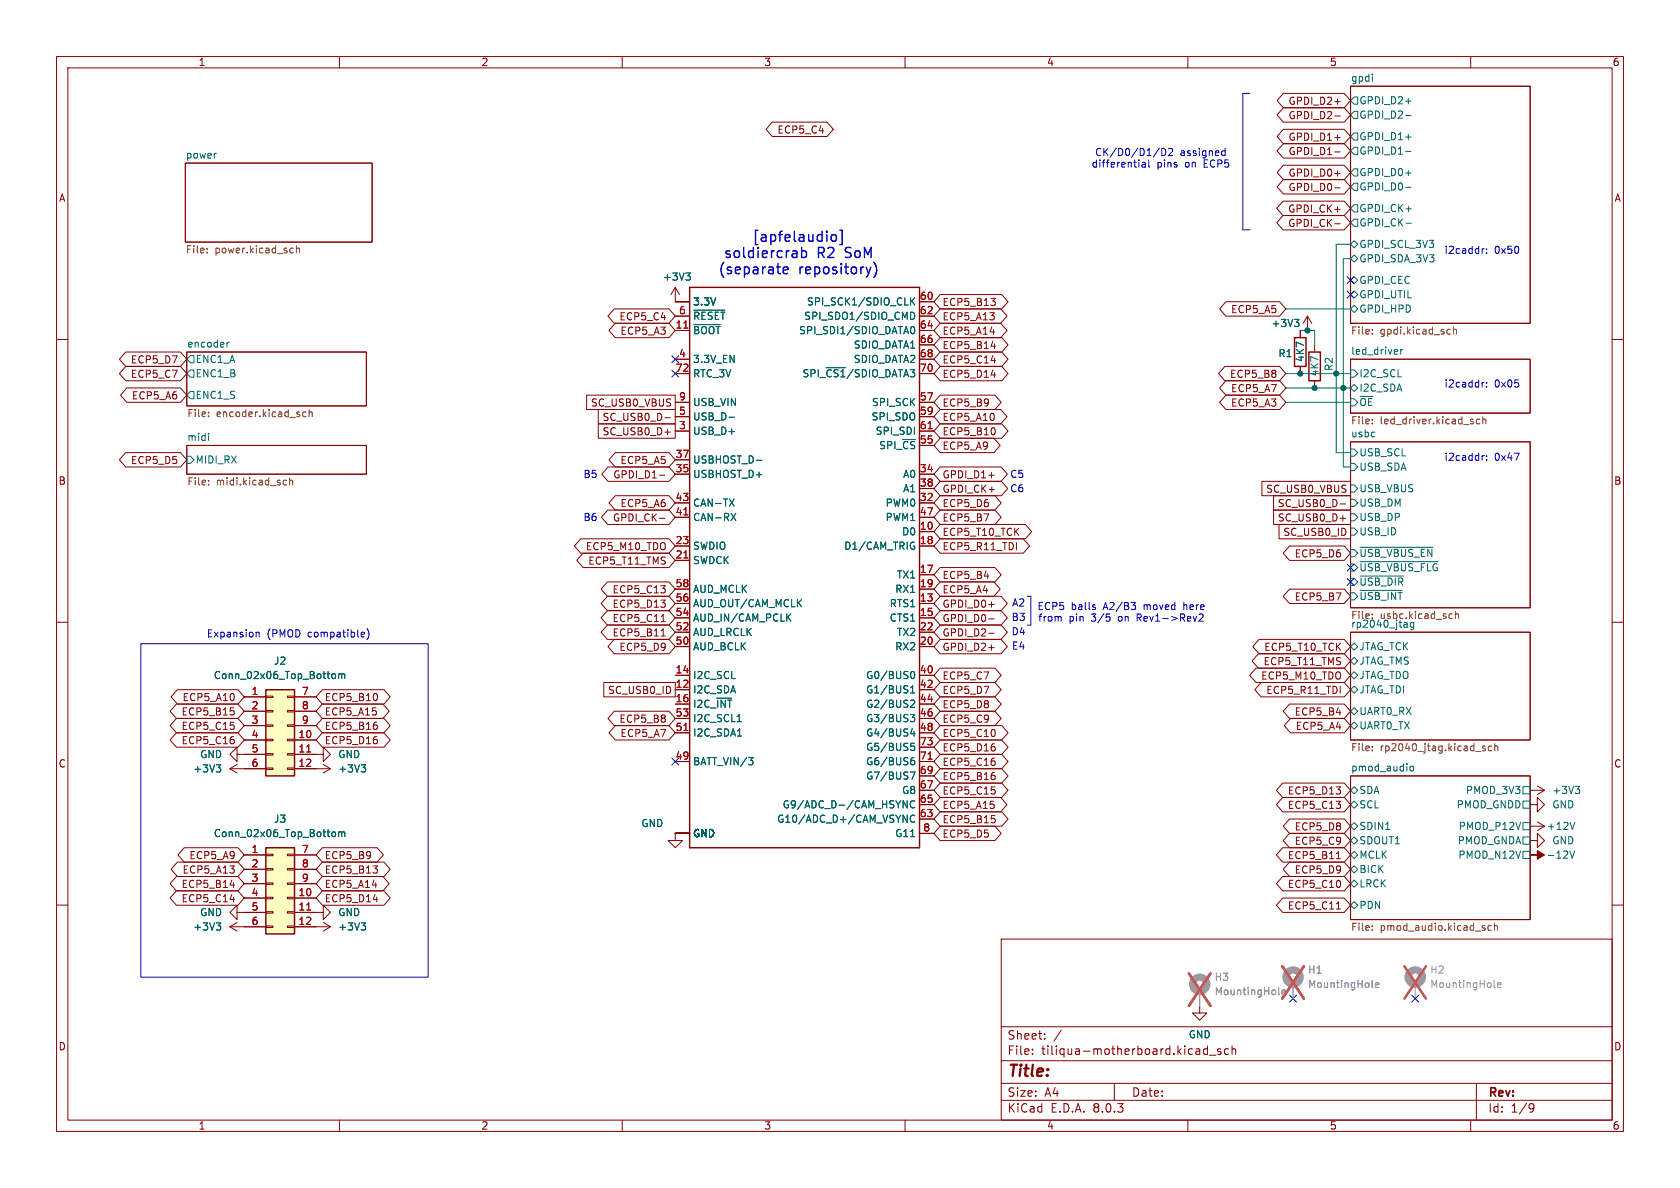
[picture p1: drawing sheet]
<svg xmlns="http://www.w3.org/2000/svg" width="297mm" height="210mm" viewBox="0 0 297 210" stroke-linecap="round" stroke-linejoin="round" font-family="sans-serif">
<g fill="none" stroke="#840000" stroke-width=".18">
<path d="M10 10h277v190h-277zM12 12h273v186h-273zM60 10v2M110 10v2M160 10v2M210 10v2M238.8 15.2h31.7v42h-31.7zM260 10v2M32.8 28.8h33v14h-33zM10 60h2M119.4 58.4h2.5M119.4 50.8v2.5h2.5"/>
<path d="M119.4 55.9h2.5M119.4 50.8l-.8 1.3M119.4 50.8l.7 1.3M162.6 58.4h2.5M162.6 53.3h2.5M162.6 55.9h2.5M229.9 58.4v1.3M231.1 55.9l-.7 1.3M231.1 55.9v2.5M231.1 55.9l.8 1.3M285 60h2M33 78.7h31.8v5.1h-31.8z"/>
<path d="M33 62.2h31.8v9.6h-31.8zM119.4 76.2h2.5M119.4 63.5h2.5M119.4 73.7h2.5M119.4 71.1h2.5M119.4 66h2.5M162.6 76.2h2.5M162.6 63.5h2.5M162.6 73.7h2.5M162.6 78.7h2.5M162.6 71.1h2.5M162.6 61h2.5"/>
<path d="M162.6 66h2.5M229.9 64.8v1.2M232.4 61v1.2M232.4 67.3v1.3M238.8 78.1h31.7v29.3h-31.7zM238.8 63.5h31.7v9.5h-31.7zM119.4 96.5h2.5M119.4 99.1h2.5M119.4 88.9h2.5M119.4 83.8h2.5M119.4 81.3h2.5M119.4 91.4h2.5"/>
<path d="M162.6 94h2.5M162.6 96.5h2.5M162.6 88.9h2.5M162.6 83.8h2.5M162.6 86.4h2.5M162.6 91.4h2.5M10 110h2M119.4 106.7h2.5M119.4 119.4h2.5M119.4 109.2h2.5M119.4 104.1h2.5M119.4 114.3h2.5"/>
<path d="M119.4 111.8h2.5M162.6 106.7h2.5M162.6 119.4h2.5M162.6 109.2h2.5M162.6 101.6h2.5M162.6 104.1h2.5M162.6 114.3h2.5M162.6 111.8h2.5M238.8 111.8h31.7v19h-31.7zM285 110h2M40.6 135.9l1.3 .8M40.6 135.9h2.6"/>
<path d="M41.9 133.4v1.2l-1.3-1.2 1.3-1.3v1.3h1.3M41.9 135.1l-1.3 .8M55.9 133.4h1.2v1.2l1.3-1.2-1.3-1.3v1.3M119.4 121.9h2.5M119.4 124.5h2.5M119.4 127h2.5M119.4 129.5h2.5M119.4 134.6h2.5M162.6 121.9h2.5M162.6 124.5h2.5M162.6 127h2.5M162.6 129.5h2.5"/>
<path d="M162.6 134.6h2.5M162.6 139.7h2.5M162.6 137.2h2.5M162.6 132.1h2.5M238.8 137.2h31.7v25.4h-31.7zM270.5 139.7h2.5M271.8 138.9l1.2 .8M273 139.7l-1.2 .8M10 160h2M121.9 147.3h-2.5v1.3h1.2l-1.2 1.3-1.3-1.3h1.3M162.6 147.3h2.5M162.6 144.8h2.5"/>
<path d="M162.6 142.2h2.5M270.5 148.6h1.3v1.3l1.2-1.3-1.2-1.3v1.3M270.5 142.2h1.3v1.3l1.2-1.3-1.2-1.2v1.2M270.5 146.1h2.5M271.8 145.3l1.2 .8M273 146.1l-1.2 .7M285 160h2M40.6 163.8h2.6M40.6 163.8l1.3 .8M41.9 161.3v1.3l-1.3-1.3 1.3-1.3v1.3h1.3M41.9 163.1l-1.3 .7M55.9 163.8h2.5"/>
<path d="M57.1 163.1l1.3 .7M58.4 163.8l-1.3 .8M177 166h108v32h-108zM212.1 177.8v1.3h-1.3l1.3 1.2 1.3-1.2h-1.3M60 198v2M110 198v2M160 198v2M177 194.5h108M177 191.5h108M177 187.5h108M177 181.5h108M182.5 186.3v.1"/>
<path d="M182.5 185.5v.1M184.7 183.6v.1M184.7 182.8v.1M187.6 182.1l-1.3 2M197 191.5v3M210 198v2M213.5 184.9v1.5M213.5 185.5l-.5-.1-.3 .3v.4l.2 .2h.6M213.8 186.5h1.2M215.8 185.5l-.3-.1-.3 .2 .1 .2 .5 .2v.3h-.6M217.2 185.5l-.5-.1-.2 .3v.4l.1 .2h.6M217.8 185.5l.2-.1 .4 .1 .1 .9"/>
<path d="M217.8 184.9v1.5M260 198v2M261 191.5v6.5M270.6 195.1l.5 .1a.99 .99 0 0 1-.4 1.4h-.2M271.2 195.7l-.3 .3h-.3"/>
</g>
<g fill="none" stroke="#006464" stroke-width=".18">
<path d="M238.8 17.8l.6-.7h.6v1.3h-.6zM239.4 19.7h.6v1.3h-.6l-.6-.7zM242.6 13.1v.1M242.6 13.5v.9M248.5 17.9h1M38.1 27.1h.1M238.8 26.7l.6-.7h.6v1.3h-.6zM238.8 30.5l.6-.7h.6v1.3h-.6zM238.8 39.4l.6-.7h.6v1.3h-.6zM239.4 32.4h.6v1.3h-.6l-.6-.7zM239.4 36.2h.6v1.3h-.6l-.6-.7zM239.4 23.5h.6v1.3h-.6l-.6-.7z"/>
<path d="M248.5 26.8h1M248.5 30.6h1M248.5 33.1h1M248.5 20.4h1M248.5 24.2h1M248.5 39.5h1M121.2 48.3h.8l-.4 .4M121.8 48.7l.2 .3v.3l-.2 .2M122.7 57.4h4.6M122.7 54.8h5.4M161 55.2a.64 .64 0 0 1 .7 .6 .64 .64 0 0 1-.7 .7M161 58.2l.1-.3 .2-.2a.68 .68 0 0 1 .4 .7 .68 .68 0 0 1-.4 .6l-.2-.1-.1-.4"/>
<path d="M161 52.6v1.3M161.2 53.2l.5 .7M161.7 52.6l-.7 .8M228.8 56.5h.8l-.4 .4M229.4 56.9l.2 .3v.3l-.2 .2M238.8 45.7l.6-.6 .6 .6-.6 .7zM238.8 43.2l.6-.7 .6 .7-.6 .6zM238.8 52.1l.6-.7 .6 .7-.6 .6zM238.8 54.6l.6-.6 .6 .6-.6 .6zM238.8 49.5l.6-.6 .6 .6-.6 .7zM33.7 62.9h.6v1.2h-.6l-.7-.6zM33.7 69.2h.6v1.3h-.6l-.7-.6z"/>
<path d="M33.7 65.4h.6v1.3h-.6l-.7-.7zM36.9 76.6v.1M36.9 77v.9M40.1 60.5v.9M40.5 60.5l-.4 .3M128.9 73.8h.9M146.1 65h3.4M238.8 79.4h.6l.6 .6-.6 .6h-.6zM238.8 65.4h.6l.6 .6-.6 .7h-.6zM238.8 70.5h.6l.6 .6-.6 .7h-.6zM238.8 68.6l.6-.7 .6 .7-.6 .6zM247.6 61.8v.8"/>
<path d="M248 61.8l-.4 .2M33 80.6h.7l.6 .7-.6 .6h-.7zM128.9 88.2l.9 1.3M129.2 90.7l.9 1.3M129.8 88.2l-.9 1.3M130.1 90.7l-.9 1.3M133.7 81.4h1M161.5 96.6h.2v.4l-.2 .1M161.5 95.8l.1 .1M238.8 88.3h.6l.6 .6-.6 .6h-.6zM238.8 93.3h.6l.6 .7-.6 .6h-.6zM238.8 85.7h.6l.6 .7-.6 .6h-.6z"/>
<path d="M238.8 90.8h.6l.6 .6-.6 .7h-.6zM238.8 97.2h.6l.6 .6-.6 .6h-.6zM238.8 81.9h.6l.6 .7-.6 .6h-.6zM238.8 99.7h.6l.6 .6-.6 .7h-.6zM240.4 96.7h12.9M240.4 99.3h13.8M139.3 109.1l.5 .7M139.8 108.5l-.7 .8M161 119.2l.1-.4 .2-.1a.68 .68 0 0 1 .4 .6 .68 .68 0 0 1-.4 .7l-.2-.2-.1-.3M238.8 114.3l.6-.6 .6 .6-.6 .6zM238.8 116.8l.6-.6 .6 .6-.6 .7zM238.8 119.4l.6-.7 .6 .7-.6 .6z"/>
<path d="M238.8 102.2h.6l.6 .7-.6 .6h-.6zM238.8 104.8h.6l.6 .6-.6 .6h-.6zM240.4 101.8h7.7M240.4 104.4h7.5M248.8 110.2v.7M248.8 110.8l-.4 .1M249.3 110.3l.1 .5h.5M249.9 110v1.1l-.2 .2-.3-.1M38.2 135.2h.8l-.4 .5M38.8 135.7l.2 .2v.3l-.2 .3M130.3 127.6h.8M130.4 130.1h.7"/>
<path d="M132.3 133.9h.8l-.4 .5M132.9 134.4l.2 .3v.3l-.2 .2M160.9 126.3h.8l-.4 .5 .3 .1v.6l-.1 .1-.5-.1M160.9 136.5h.9l-.6 1.2M161 123.9l.5-.1 .2 .3-.8 .9h.8M161 134.7l.2-.3 .4 .1 .1 .2v.3l-.2 .2-.4-.1-.1-.1M161 122.5h.7M161 121.6l.3-.4v1.3M161.3 128.8l-.3 .9h.8M161.6 129.3v.8M161.6 133.9l-.4 .1-.2 .5M161.6 131.4h-.6v.6l.2-.1h.4l.1 .2-.1 .4-.1 .2-.5-.2"/>
<path d="M238.8 121.9l.6-.6 .6 .6-.6 .7zM238.8 125.7l.6-.6 .6 .6-.6 .7zM238.8 128.3l.6-.7 .6 .7-.6 .6zM238.8 139.7l.6-.6 .6 .6-.6 .6zM249.3 135.6l.2-.2 .4 .2v.4l-.1 .2-.3 .1-.2-.1zM269.2 139.1h1.3v1.2h-1.3zM278.5 139h.8l-.5 .5M279 139.5l.3 .2v.3l-.3 .3M159.7 144.1l.7 1.3v-1.3M159.7 141.5l.7 1.3v-1.3M161.7 144.2a.6 .6 0 0 0-.8 .4 .6 .6 0 0 0 .6 .8l.2-.2M161.7 141.7a.6 .6 0 0 0-.8 .4 .6 .6 0 0 0 .6 .7l.2-.1"/>
<path d="M238.8 146.1l.6-.7 .6 .7-.6 .6zM238.8 142.2l.6-.6 .6 .6-.6 .7zM238.8 148.6l.6-.6 .6 .6-.6 .6zM238.8 151.1l.6-.6 .6 .6-.6 .7zM238.8 153.7l.6-.7 .6 .7-.6 .6zM238.8 156.2l.6-.6 .6 .6-.6 .6zM245 146.6h.7M269.2 150.5h1.3v1.3h-1.3zM269.2 145.4h1.3v1.3h-1.3zM269.2 148h1.3v1.2h-1.3zM269.2 141.6h1.3v1.3h-1.3zM277.5 150.4l.4 1.3 .5-1.3"/>
<path d="M278.4 145.4l-.4 1.2M38.2 163.1h.8l-.4 .5M38.8 163.6l.2 .3v.3l-.2 .2M63.9 163.1h.7l-.4 .5M64.4 163.6l.2 .3v.3l-.2 .2M238.8 160l.6-.6 .6 .6-.6 .7z"/>
</g>
<g fill="none" stroke="#725600" stroke-width=".18">
<path d="M36.6 44.6v.1M36.6 43.9v.1M51.5 43.9h.4M51.9 44.6l-.4 .1M52.4 44l.2-.1h.3v.8M52.4 43.4v1.3M242.6 58.3v.1M242.6 58.9v.2M256 58.2l.4 .1M256.4 59l-.4 .1M256.9 58.3l.2-.1 .3 .1 .1 .8M256.9 57.8v1.3"/>
<path d="M36.9 72.9v.1M36.9 73.5v.2M54.1 72.9l-.4-.1-.2 .3 .1 .5h.5M54.6 72.9l.2-.1 .3 .1 .1 .8M54.6 72.4v1.3M242.6 74.1v.2M242.6 74.8v.1M261.6 74.1h-.4l-.2 .2 .1 .6h.5M262.1 74.2l.2-.1h.3l.1 .8M262.1 73.7v1.2M36.9 85.6v.1M36.9 84.9v.2"/>
<path d="M50.3 84.9h.4M50.7 85.7h-.4M51.2 85l.2-.1h.3v.8M51.2 84.5v1.2M242.6 108.6v.1M256.4 108.5l.4 .1M256.8 109.3h-.4M257.3 108.6l.2-.1 .3 .1 .1 .7M257.3 108.1v1.2M242.6 132.6v.1M242.6 131.9v.2M262.1 132.2l.5 .2v.1l-.2 .2h-.3"/>
<path d="M262.1 131.9h.5M263.7 131.9h-.3l-.3 .2 .1 .6h.5M264.3 132l.1-.1h.3l.1 .8M264.3 131.4v1.3M242.6 163.7v.1M242.6 164.3v.2M263.7 163.7l-.4-.1-.2 .3 .1 .5h.5M264.2 163.7l.2-.1 .3 .1v.8M264.2 163.2v1.3"/>
</g>
<path d="M121.9 50.8h40.7v99.1h-40.7zM228.9 59.7h2v5.1h-2zM231.4 62.2h2v5.1h-2z" fill="none" stroke="#840000" stroke-width=".25"/>
<g fill="none" stroke="#a1a1a1" stroke-width="1.3">
<circle cx="212.1" cy="174" r="1.27"/>
<circle cx="228.6" cy="172.7" r="1.27"/>
<circle cx="250.2" cy="172.7" r="1.27"/>
</g>
<path d="M212.1 175.3v2.5M228.6 174v2.5M250.2 174v2.5" fill="none" stroke="#a1a1a1" stroke-width=".18"/>
<path d="M226 175.7l.2 .1M226.7 175.4l.6-.1-.1-.2-.4-.1-.1 .2v.6h.5M242.6 174.4l.1 .2M243.2 174.1l.6-.1-.1-.2-.4-.1-.1 .2v.6h.5M264.1 174.4l.2 .2M264.8 174.1l.6-.1-.1-.2-.4-.1-.1 .2v.6h.5" fill="none" stroke="#989898" stroke-width=".18"/>
<path d="M210.2 172.1l3.8 5.7M214 172.1l-3.8 5.7M226.7 170.8l3.8 5.7M230.5 170.8l-3.8 5.7M248.3 170.8l3.8 5.7M252.1 170.8l-3.8 5.7" fill="none" stroke="#e65255" stroke-width=".46"/>
<path d="M120.9 58h.7M164.1 75.8h.7M120.9 98.6h.7M120.9 91h.7M120.9 129.1h.7M164.1 134.2h.7" fill="none" stroke="#a90000" stroke-width=".18"/>
<path d="M270.5 151.1h1.3v-.7l1.2 .7-1.2 .8v-.8z" fill="#840000" stroke="#840000" stroke-width=".18"/>
<path d="M47 121.9h5.1v15.3h-5.1z" fill="#ffffc2"/>
<g fill="none" stroke="#840000" stroke-width=".18">
<path d="M43.2 123.2h3.8M43.2 130.8h3.8M43.2 133.4h3.8M43.2 135.9h3.8M43.2 125.7h3.8M43.2 128.3h3.8M47 135.8h1.3v.2h-1.3zM47 133.2h1.3v.3h-1.3zM47 130.7h1.3v.2h-1.3zM47 128.1h1.3v.3h-1.3zM47 125.6h1.3v.3h-1.3zM47 123.1h1.3v.2h-1.3z"/>
<path d="M50.8 135.8h1.3v.2h-1.3zM50.8 133.2h1.3v.3h-1.3zM50.8 130.7h1.3v.2h-1.3zM50.8 128.1h1.3v.3h-1.3zM50.8 125.6h1.3v.3h-1.3zM50.8 123.1h1.3v.2h-1.3zM52.1 123.2h3.8M52.1 130.8h3.8M52.1 133.4h3.8M52.1 135.9h6.3M52.1 125.7h3.8M52.1 128.3h3.8"/>
<path d="M57.1 135.1l1.3 .8M58.4 135.9l-1.3 .8"/>
</g>
<path d="M47 121.9h5.1v15.3h-5.1z" fill="none" stroke="#840000" stroke-width=".25"/>
<path d="M54.2 132.9h.7" fill="none" stroke="#a90000" stroke-width=".18"/>
<path d="M58.8 119.2l.3-.1 .2 .3v.4l-.2 .2-.3-.1M59.9 119.2l.3-.1 .2 .2M59.9 119.1v.9M60.4 119.3l.2-.2 .3 .1 .1 .8M60.4 119.3v.7M63.9 135.2h.7l-.4 .5M64.4 135.7l.2 .2v.3l-.2 .3" fill="none" stroke="#006464" stroke-width=".18"/>
<path d="M47 149.9h5.1v15.2h-5.1z" fill="#ffffc2"/>
<g fill="none" stroke="#840000" stroke-width=".18">
<path d="M226.9 16.5h10.7l1.2 1.3-1.2 1.3h-10.7l-1.1-1.3zM226.9 19h10.7l1.2 1.3-1.2 1.3h-10.7l-1.1-1.3zM236 18h.9M136.5 21.6h9.7l1.1 1.3-1.1 1.2h-9.7l-1.1-1.2zM226.8 38.1h10.8l1.2 1.3-1.2 1.2h-10.8l-1.1-1.2zM226.8 35.6h10.8l1.2 1.2-1.2 1.3h-10.8l-1.1-1.3zM226.9 25.4h10.7l1.2 1.3-1.2 1.2h-10.7l-1.1-1.2zM226.9 22.9h10.7l1.2 1.2-1.2 1.3h-10.7l-1.1-1.3zM226.9 29.2h10.7l1.2 1.3-1.2 1.3h-10.7l-1.1-1.3zM226.9 31.7h10.7l1.2 1.3-1.2 1.3h-10.7l-1.1-1.3zM236 26.9h.9M236 24.3h.9"/>
<path d="M236 30.7h.9M236 20.5h.9M236 39.6h.9M236 33.2h.9M108.6 54.6h9.7l1.1 1.3-1.1 1.3h-9.7l-1.1-1.3zM108.8 57.1h9.5l1.1 1.3-1.1 1.3h-9.5l-1.1-1.3zM119.4 58.4h2.5M119.4 53.3h2.5M119.4 55.9h2.5M162.6 58.4h2.5M162.6 53.3h2.5M162.6 55.9h2.5"/>
<path d="M166.2 52.1h10.9l1.1 1.2-1.1 1.3h-10.9l-1.1-1.3zM166.2 57.1h10.7l1.1 1.3-1.1 1.3h-10.7l-1.1-1.3zM166.2 59.7h10.9l1.1 1.3-1.1 1.2h-10.9l-1.1-1.2zM166.2 54.6h10.7l1.1 1.3-1.1 1.3h-10.7l-1.1-1.3zM175.2 52.7h.7l-.4 .5M175.8 53.3l.1 .2-.1 .4M216.7 53.3h9.5l1.1 1.3-1.1 1.3h-9.5l-1.1-1.3zM229.9 58.4v1.3M22.2 62.2h9.7l1.1 1.3-1.1 1.3h-9.7l-1.1-1.3zM22.2 64.8h9.7l1.1 1.2-1.1 1.3h-9.7l-1.1-1.3zM22.4 68.6h9.5l1.1 1.3-1.1 1.2h-9.5l-1.1-1.2zM103.7 69.8h15.7v2.6h-15.7z"/>
<path d="M105.8 74.9h13.6v2.6h-13.6zM105.8 72.4h13.6v2.5h-13.6zM117.5 76.4h1M117.5 73.8h1M119.4 76.2h2.5M119.4 63.5h2.5M119.4 73.7h2.5M119.4 71.1h2.5M119.4 66h2.5M162.6 76.2h2.5M162.6 63.5h2.5M162.6 73.7h2.5"/>
<path d="M162.6 78.7h2.5M162.6 71.1h2.5M162.6 61h2.5M162.6 66h2.5M166.2 62.2h10.9l1.1 1.3-1.1 1.3h-10.9l-1.1-1.3zM166.2 74.9h10.9l1.1 1.3-1.1 1.3h-10.9l-1.1-1.3zM166.2 64.8h10.9l1.1 1.2-1.1 1.3h-10.9l-1.1-1.3zM166.2 69.8h9.7l1.1 1.3-1.1 1.3h-9.7l-1.1-1.3zM166.2 72.4h10.7l1.1 1.3-1.1 1.2h-10.7l-1.1-1.2zM166.2 77.5h9.5l1.1 1.2-1.1 1.3h-9.5l-1.1-1.3zM175.2 61.2h.8M175.2 63.7h.8"/>
<path d="M175.2 66.3h.8M175.8 75.7l.1 .4-.1 .6M216.5 64.8h9.7l1.1 1.2-1.1 1.3h-9.7l-1.1-1.3zM216.7 67.3h9.5l1.1 1.3-1.1 1.3h-9.5l-1.1-1.3zM216.7 69.8h9.5l1.1 1.3-1.1 1.3h-9.5l-1.1-1.3zM229.9 64.8v1.2M22.2 80h9.7l1.1 1.3-1.1 1.3h-9.7l-1.1-1.3zM102.7 95.2h15.6l1.1 1.3-1.1 1.3h-15.6l-1.1-1.3zM103.1 97.8h15.2l1.1 1.3-1.1 1.2h-15.2l-1.1-1.2zM107.4 90.2h10.9l1.1 1.2-1.1 1.3h-10.9l-1.1-1.3zM107.5 82.5h10.8l1.1 1.3-1.1 1.3h-10.8l-1.1-1.3zM108.8 80h9.5l1.1 1.3-1.1 1.3h-9.5l-1.1-1.3z"/>
<path d="M108.8 87.6h9.5l1.1 1.3-1.1 1.3h-9.5l-1.1-1.3zM116.6 91.6h.9M116.6 84h.9M119.4 96.5h2.5M119.4 99.1h2.5M119.4 88.9h2.5M119.4 83.8h2.5M119.4 81.3h2.5M119.4 91.4h2.5M162.6 94h2.5M162.6 96.5h2.5M162.6 88.9h2.5"/>
<path d="M162.6 83.8h2.5M162.6 86.4h2.5M162.6 91.4h2.5M166.2 92.7h15.1l1.1 1.3-1.1 1.3h-15.1l-1.1-1.3zM166.2 90.2h9.7l1.1 1.2-1.1 1.3h-9.7l-1.1-1.3zM166.2 95.2h14.7l1.1 1.3-1.1 1.3h-14.7l-1.1-1.3zM166.2 87.6h9.7l1.1 1.3-1.1 1.3h-9.7l-1.1-1.3zM166.2 85.1h10.8l1.2 1.3-1.2 1.2h-10.8l-1.1-1.2zM166.2 82.5h10.8l1.1 1.3-1.1 1.3h-10.8l-1.1-1.3zM174.8 84h1M179.7 95.9v1.3M223.1 85.1h15.7v2.5h-15.7z"/>
<path d="M225.1 87.6h13.7v2.6h-13.7zM225.1 90.2h13.7v2.5h-13.7zM226.1 92.7h12.7v2.6h-12.7zM228 96.5h9.6l1.2 1.3-1.2 1.3h-9.6l-1.1-1.3zM236.9 89.1h1M236.9 91.6h1M107.4 110.5h10.9l1.1 1.3-1.1 1.2h-10.9l-1.1-1.2zM107.4 107.9h10.9l1.1 1.3-1.1 1.3h-10.9l-1.1-1.3zM107.4 105.4h10.9l1.1 1.3-1.1 1.3h-10.9l-1.1-1.3zM107.4 102.9h10.9l1.1 1.2-1.1 1.3h-10.9l-1.1-1.3zM108.6 113h9.7l1.1 1.3-1.1 1.3h-9.7l-1.1-1.3zM116.8 106.1h.8l-.4 .5"/>
<path d="M116.8 103.5h.8l-.4 .5M116.9 112.4h.7M116.9 109.9h.7M117.1 111.3l.1-.1v1.2M117.5 106.7v.5M117.5 104.1v.6M119.4 106.7h2.5M119.4 119.4h2.5M119.4 109.2h2.5M119.4 104.1h2.5M119.4 114.3h2.5M119.4 111.8h2.5"/>
<path d="M162.6 106.7h2.5M162.6 119.4h2.5M162.6 109.2h2.5M162.6 101.6h2.5M162.6 104.1h2.5M162.6 114.3h2.5M162.6 111.8h2.5M166.2 113h10.8l1.1 1.3-1.1 1.3h-10.8l-1.1-1.3zM166.2 118.1h9.7l1.1 1.3-1.1 1.3h-9.7l-1.1-1.3zM166.2 110.5h10.8l1.1 1.3-1.1 1.2h-10.8l-1.1-1.2zM166.2 107.9h10.8l1.1 1.3-1.1 1.3h-10.8l-1.1-1.3zM166.2 105.4h10.8l1.1 1.3-1.1 1.3h-10.8l-1.1-1.3z"/>
<path d="M166.2 102.9h9.5l1.1 1.2-1.1 1.3h-9.5l-1.1-1.3zM166.2 100.3h9.7l1.1 1.3-1.1 1.3h-9.7l-1.1-1.3zM174.8 114.5h1M174.8 111.9h1M174.8 109.4h1M174.8 106.9h1M222 118.1h15.6l1.2 1.3-1.2 1.3h-15.6l-1.1-1.3zM222.5 115.6h15.1l1.2 1.2-1.2 1.3h-15.1l-1.1-1.3zM222.6 113h15l1.2 1.3-1.2 1.3h-15l-1.1-1.3zM228 104.1h9.6l1.2 1.3-1.2 1.3h-9.6l-1.1-1.3zM31.2 124.5h10.9l1.1 1.2-1.1 1.3h-10.9l-1.1-1.3zM31.2 127h10.9l1.1 1.3-1.1 1.2h-10.9l-1.1-1.2z"/>
<path d="M31.2 129.5h10.9l1.1 1.3-1.1 1.3h-10.9l-1.1-1.3zM31.4 121.9h10.7l1.1 1.3-1.1 1.3h-10.7l-1.2-1.3zM40.7 125.1h.6M41.2 125.6l.2 .3v.3l-.2 .2M41.3 128.3v.5M41.3 130.8v.6M43.2 123.2h3.8M43.2 130.8h3.8M43.2 133.4h3.8M43.2 135.9h3.8M43.2 125.7h3.8M43.2 128.3h3.8"/>
<path d="M52.1 123.2h3.8M52.1 130.8h3.8M52.1 133.4h3.8M52.1 135.9h3.8M52.1 125.7h3.8M52.1 128.3h3.8M57 124.5h10.7l1.1 1.2-1.1 1.3h-10.7l-1.1-1.3zM57 127h10.9l1.1 1.3-1.1 1.2h-10.9l-1.1-1.2zM57 121.9h10.9l1.1 1.3-1.1 1.3h-10.9l-1.1-1.3zM57 129.5h10.9l1.1 1.3-1.1 1.3h-10.9l-1.1-1.3zM66.6 128.2l.1 .2-.1 .5M66.6 122.7l.1 .4-.1 .6"/>
<path d="M66.7 130.8v.6M106.7 120.6h12.7v2.6h-12.7zM108.6 125.7h9.7l1.1 1.3-1.1 1.3h-9.7l-1.1-1.3zM108.8 128.3h9.5l1.1 1.2-1.1 1.3h-9.5l-1.1-1.3zM119.4 121.9h2.5M119.4 124.5h2.5M119.4 127h2.5M119.4 129.5h2.5M119.4 134.6h2.5M162.6 121.9h2.5M162.6 124.5h2.5M162.6 127h2.5"/>
<path d="M162.6 129.5h2.5M162.6 134.6h2.5M162.6 139.7h2.5M162.6 137.2h2.5M162.6 132.1h2.5M166.2 125.7h9.7l1.1 1.3-1.1 1.3h-9.7l-1.1-1.3zM166.2 123.2h9.7l1.1 1.3-1.1 1.2h-9.7l-1.1-1.2zM166.2 120.6h9.7l1.1 1.3-1.1 1.3h-9.7l-1.1-1.3zM166.2 135.9h10.9l1.1 1.3-1.1 1.2h-10.9l-1.1-1.2zM166.2 133.3h10.9l1.1 1.3-1.1 1.3h-10.9l-1.1-1.3zM166.2 138.4h10.9l1.1 1.3-1.1 1.3h-10.9l-1.1-1.3zM166.2 128.3h10.9l1.1 1.2-1.1 1.3h-10.9l-1.1-1.3z"/>
<path d="M166.2 130.8h10.9l1.1 1.3-1.1 1.3h-10.9l-1.1-1.3zM175.8 137.1l.1 .2-.1 .5M175.9 129.2v.8M175.9 132.1v.5M175.9 134.6v.6M175.9 139.7v.5M222.9 120.6h14.7l1.2 1.3-1.2 1.3h-14.7l-1.1-1.3zM226.8 138.4h10.8l1.2 1.3-1.2 1.3h-10.8l-1.2-1.3zM228 124.5h9.6l1.2 1.2-1.2 1.3h-9.6l-1.1-1.3zM228.2 127h9.4l1.2 1.3-1.2 1.2h-9.4l-1.2-1.2zM236.2 139.1h.8l-.4 .5M236.9 121.3v1.3"/>
<path d="M236.9 139.7v.5M31.2 157.5h10.9l1.1 1.3-1.1 1.2h-10.9l-1.1-1.2zM31.2 154.9h10.9l1.1 1.3-1.1 1.3h-10.9l-1.1-1.3zM31.4 152.4h10.7l1.1 1.3-1.1 1.2h-10.7l-1.2-1.2zM32.6 149.9h9.5l1.1 1.2-1.1 1.3h-9.5l-1.1-1.3zM40.7 159h.8M40.7 156.5h.8M43.2 151.1h3.8M43.2 158.8h3.8M43.2 153.7h3.8M43.2 156.2h3.8M47 158.6h1.3v.3h-1.3z"/>
<path d="M47 156.1h1.3v.2h-1.3zM47 153.5h1.3v.3h-1.3zM47 151h1.3v.3h-1.3zM50.8 158.6h1.3v.3h-1.3zM50.8 156.1h1.3v.2h-1.3zM50.8 153.5h1.3v.3h-1.3zM50.8 151h1.3v.3h-1.3zM52.1 151.1h3.8M52.1 158.8h3.8M52.1 153.7h3.8M52.1 156.2h3.8M57 152.4h10.9l1.1 1.3-1.1 1.2h-10.9l-1.1-1.2z"/>
<path d="M57 149.9h9.7l1.1 1.2-1.1 1.3h-9.7l-1.1-1.3zM57 157.5h10.9l1.1 1.3-1.1 1.2h-10.9l-1.1-1.2zM57 154.9h10.7l1.1 1.3-1.1 1.3h-10.7l-1.1-1.3zM65.9 153.1h.8l-.4 .5M66 159h.8M66.6 153.6l.1 .2-.1 .5M119.4 147.3h2.5M162.6 147.3h2.5M162.6 144.8h2.5M162.6 142.2h2.5M166.2 141h10.7l1.1 1.2-1.1 1.3h-10.7l-1.1-1.3zM166.2 146h9.7l1.1 1.3-1.1 1.3h-9.7l-1.1-1.3z"/>
<path d="M166.2 143.5h10.9l1.1 1.3-1.1 1.3h-10.9l-1.1-1.3zM175.3 144.2h.6M175.8 144.7l.1 .2-.1 .5M226.8 149.9h10.8l1.2 1.2-1.2 1.3h-10.8l-1.2-1.3zM226.8 141h10.8l1.2 1.2-1.2 1.3h-10.8l-1.2-1.3zM226.8 154.9h10.8l1.2 1.3-1.2 1.3h-10.8l-1.2-1.3zM226.8 158.7h10.8l1.2 1.3-1.2 1.3h-10.8l-1.2-1.3zM228 144.8h9.6l1.2 1.3-1.2 1.2h-9.6l-1.1-1.2zM228 152.4h9.6l1.2 1.3-1.2 1.2h-9.6l-1.1-1.2zM228 147.3h9.6l1.2 1.3-1.2 1.3h-9.6l-1.1-1.3zM236.2 141.6h.8l-.4 .5M236.3 151.8h.7"/>
<path d="M236.5 150.7l.1-.2v1.3M236.9 142.2v.6M236.9 155.9v.7M43.2 161.3h3.8M43.2 163.8h3.8M47 163.7h1.3v.3h-1.3zM47 161.2h1.3v.2h-1.3zM50.8 163.7h1.3v.3h-1.3zM50.8 161.2h1.3v.2h-1.3zM52.1 161.3h5v1.3l1.3-1.3-1.3-1.3v1.3M52.1 163.8h3.8M236.3 160.7h.7"/>
</g>
<path d="M47 149.9h5.1v15.2h-5.1z" fill="none" stroke="#840000" stroke-width=".25"/>
<path d="M120.9 58h.7M164.1 75.8h.7M120.9 98.6h.7M120.9 91h.7M54.2 132.9h.7M120.9 129.1h.7M164.1 134.2h.7M54.2 160.9h.7" fill="none" stroke="#a90000" stroke-width=".18"/>
<g fill="none" stroke="#006464" stroke-width=".18">
<path d="M121.2 48.3h.8l-.4 .4M121.8 48.7l.2 .3v.3l-.2 .2M122.7 57.4h4.6M122.7 54.8h5.4M161 55.2a.64 .64 0 0 1 .7 .6 .64 .64 0 0 1-.7 .7M161 58.2l.1-.3 .2-.2a.68 .68 0 0 1 .4 .7 .68 .68 0 0 1-.4 .6l-.2-.1-.1-.4M161 52.6v1.3M161.2 53.2l.5 .7M161.7 52.6l-.7 .8M228.8 56.5h.8l-.4 .4M229.4 56.9l.2 .3v.3l-.2 .2M128.9 73.8h.9"/>
<path d="M146.1 65h3.4M128.9 88.2l.9 1.3M129.2 90.7l.9 1.3M129.8 88.2l-.9 1.3M130.1 90.7l-.9 1.3M133.7 81.4h1M161.5 96.6h.2v.4l-.2 .1M161.5 95.8l.1 .1M58.8 119.2l.3-.1 .2 .3v.4l-.2 .2-.3-.1M59.9 119.1v.9M59.9 119.2l.3-.1 .2 .2M60.4 119.3v.7"/>
<path d="M60.4 119.3l.2-.2 .3 .1 .1 .8M139.3 109.1l.5 .7M139.8 108.5l-.7 .8M161 119.2l.1-.4 .2-.1a.68 .68 0 0 1 .4 .6 .68 .68 0 0 1-.4 .7l-.2-.2-.1-.3M38.2 135.2h.8l-.4 .5M38.8 135.7l.2 .2v.3l-.2 .3M63.9 135.2h.7l-.4 .5M64.4 135.7l.2 .2v.3l-.2 .3M130.3 127.6h.8M130.4 130.1h.7M132.3 133.9h.8l-.4 .5M132.9 134.4l.2 .3v.3l-.2 .2"/>
<path d="M160.9 126.3h.8l-.4 .5 .3 .1v.6l-.1 .1-.5-.1M160.9 136.5h.9l-.6 1.2M161 123.9l.5-.1 .2 .3-.8 .9h.8M161 134.7l.2-.3 .4 .1 .1 .2v.3l-.2 .2-.4-.1-.1-.1M161 122.5h.7M161 121.6l.3-.4v1.3M161.3 128.8l-.3 .9h.8M161.6 129.3v.8M161.6 133.9l-.4 .1-.2 .5M161.6 131.4h-.6v.6l.2-.1h.4l.1 .2-.1 .4-.1 .2-.5-.2M58.8 147.1h.3l.2 .2v.5l-.2 .1-.3-.1M59.9 147.2l.3-.1 .2 .1"/>
<path d="M59.9 147.1v.8M60.4 147.2l.2-.1h.3l.1 .8M60.4 147.2v.7M159.7 144.1l.7 1.3v-1.3M159.7 141.5l.7 1.3v-1.3M161.7 144.2a.6 .6 0 0 0-.8 .4 .6 .6 0 0 0 .6 .8l.2-.2M161.7 141.7a.6 .6 0 0 0-.8 .4 .6 .6 0 0 0 .6 .7l.2-.1M38.2 163.1h.8l-.4 .5M38.8 163.6l.2 .3v.3l-.2 .2M63.9 163.1h.7l-.4 .5M64.4 163.6l.2 .3v.3l-.2 .2"/>
</g>
<g fill="none" stroke="#0000c2" stroke-width=".18">
<path d="M221 16.5h-1.3v24.1h1.3M201.9 28.8h.5l.1 .7M202.5 29l-.4 .1-.2 .1 .2 .3h.4M203.1 28.3v1.1l.2 .1M205 26.2l-1.1 1.6M205.4 26.2a.64 .64 0 0 1 .7 .7 .64 .64 0 0 1-.7 .6zM206.6 26.4l.5-.2 .2 .4-.8 .9h.8M216.2 26.7h.4M216.6 27.4l-.4 .1M216.6 26.2v1.3M262.4 44l-.4 .2M262.8 44.7v.1"/>
<path d="M262.8 44v.1M262.4 67.6l-.4 .2M262.8 67.6v.2M262.8 68.3v.1M262.4 80.5l-.4 .3M262.8 80.6v.1M262.8 81.3v.1M24.9 113.8h50.8v58.9h-50.8zM45.3 111.8v.8M45.3 111.9l.2-.1h.3v.8M64 111.8h.4v.3l-.6 .1M64.4 112.5l-.4 .1"/>
<path d="M64.9 111.1a1.46 1.46 0 0 1 0 2M181.6 105.4h.6v5.1h-.6M187.4 109l.2 .1v.7M193.5 107.3l.2 .2-.2 .3M193.5 106.9l.1 .1M196 109l.3 .3v.3l-.3 .2M200 106.5h.8l-.5 .5M200.5 107l.3 .2v.3l-.3 .3M212.6 108.7v.4l-.7 .7h.8"/>
</g>
<path d="M138.6 48.3h.6M138.6 47.3l.5-.1 .1 .1 .1 .3-.8 .2M142.4 44.4l.2 .3v.5l-.2 .2-.5 .1M147.5 41.5l.4 .3v.5l-.4 .4M148.5 40.7h.4v2.5h-.4M154.9 47.1v1.2" fill="none" stroke="#0000c2" stroke-width=".25"/>
<path d="M227.3 54.6h11.5M229.9 58.4h2.5v2.6M238.8 43.2h-2.6v36.8h2.6M238.8 45.7h-1.3v36.9h1.3M227.3 66h11.5M227.3 68.6h11.5M227.3 71.1h11.5" fill="none" stroke="#009600" stroke-width=".18"/>
<g fill="none" stroke="#000084" stroke-width=".18">
<path d="M238.2 48.9l1.2 1.2M238.2 51.5l1.2 1.2M239.4 48.9l-1.2 1.2M239.4 51.5l-1.2 1.2M118.8 65.4l1.2 1.2M118.8 62.9l1.2 1.2M120 65.4l-1.2 1.2M120 62.9l-1.2 1.2M238.2 99.7l1.2 1.2M239.4 99.7l-1.2 1.2M238.2 102.3l1.2 1.2M239.4 102.3l-1.2 1.2"/>
<path d="M118.8 134l1.2 1.2M120 134l-1.2 1.2M228 175.9l1.2 1.2M229.2 175.9l-1.2 1.2M249.6 175.9l1.2 1.2M250.8 175.9l-1.2 1.2"/>
</g>
<path d="M226 175.7l.2 .1M226.7 175.4l.6-.1-.1-.2-.4-.1-.1 .2v.6h.5M242.6 174.4l.1 .2M243.2 174.1l.6-.1-.1-.2-.4-.1-.1 .2v.6h.5" fill="none" stroke="#989898" stroke-width=".18"/>
<path d="M212.1 175.3v2.5M228.6 174v2.5" fill="none" stroke="#a1a1a1" stroke-width=".18"/>
<path d="M210.2 172.1l3.8 5.7M214 172.1l-3.8 5.7M226.7 170.8l3.8 5.7M230.5 170.8l-3.8 5.7" fill="none" stroke="#e65255" stroke-width=".46"/>
<g fill="#009600" stroke="#009600" stroke-width=".18">
<circle cx="236.2" cy="66" r=".46"/>
<circle cx="229.9" cy="66" r=".46"/>
<circle cx="232.4" cy="68.6" r=".46"/>
<circle cx="237.5" cy="68.6" r=".46"/>
<circle cx="231.1" cy="58.4" r=".46"/>
</g>
<text font-size="2.8" fill="#840000" x="178" y="190.9">Title:</text>
<g font-size="2.5" fill="#0000c2">
<text x="127.8" y="46">soldiercrab</text>
<text x="132.9" y="43.1">[apfelaudio]</text>
<text x="144.5" y="46">R2</text>
<text x="149.7" y="46">SoM</text>
<text x="126.8" y="48.8">(separate</text>
<text x="141.2" y="48.8">repository)</text>
</g>
<g font-size="2.1" fill="#840000">
<text x="178" y="184">Sheet:</text>
<text x="178" y="186.7">File:</text>
<text x="184.1" y="186.7">tiliqua-motherboard.kicad_sch</text>
<text x="178" y="196.9">KiCad</text>
<text x="178" y="194.1">Size:</text>
<text x="184.7" y="194.1">A4</text>
<text x="185.7" y="196.9">E.D.A.</text>
<text x="193.3" y="196.9">8.0.3</text>
<text x="200" y="194.1">Date:</text>
<text x="263" y="194.3">Rev:</text>
<text x="263" y="196.9">Id:</text>
<text x="267.1" y="196.9">1/9</text>
</g>
<g font-size="1.8" fill="#840000">
<text x="35" y="11.9">1</text>
<text x="85" y="11.9">2</text>
<text x="135" y="11.9">3</text>
<text x="185" y="11.9">4</text>
<text x="235" y="11.9">5</text>
<text x="285" y="11.9">6</text>
<text x="137.3" y="23.8">ECP5_C4</text>
<text x="227.7" y="18.7">GPDI_D2+</text>
<text x="227.7" y="21.3">GPDI_D2-</text>
<text x="227.7" y="27.6">GPDI_D1-</text>
<text x="227.7" y="25.1">GPDI_D1+</text>
<text x="10.3" y="35.9">A</text>
<text x="227.7" y="31.4">GPDI_D0+</text>
<text x="227.7" y="34">GPDI_D0-</text>
<text x="285.3" y="35.9">A</text>
<text x="227.6" y="40.3">GPDI_CK-</text>
<text x="227.6" y="37.8">GPDI_CK+</text>
<text x="109.4" y="56.8">ECP5_C4</text>
<text x="109.6" y="59.4">ECP5_A3</text>
<text x="166.5" y="54.3">ECP5_B13</text>
<text x="166.5" y="59.4">ECP5_A14</text>
<text x="166.5" y="56.8">ECP5_A13</text>
<text x="217.5" y="55.6">ECP5_A5</text>
<text x="23" y="64.5">ECP5_D7</text>
<text x="166.5" y="61.9">ECP5_B14</text>
<text x="166.5" y="64.5">ECP5_C14</text>
<text x="23" y="67">ECP5_C7</text>
<text x="23.2" y="70.8">ECP5_A6</text>
<text x="166.5" y="67">ECP5_D14</text>
<text x="217.4" y="67">ECP5_B8</text>
<text x="217.5" y="69.5">ECP5_A7</text>
<text x="104.4" y="72.1">SC_USB0_VBUS</text>
<text x="106.4" y="77.2">SC_USB0_D+</text>
<text x="106.4" y="74.6">SC_USB0_D-</text>
<text x="166.5" y="77.2">ECP5_B10</text>
<text x="166.5" y="72.1">ECP5_B9</text>
<text x="166.5" y="74.6">ECP5_A10</text>
<text x="217.5" y="72.1">ECP5_A3</text>
<text x="23" y="82.2">ECP5_D5</text>
<text x="109.6" y="82.2">ECP5_A5</text>
<text x="166.5" y="79.7">ECP5_A9</text>
<text x="10.3" y="85.9">B</text>
<text x="108.3" y="84.8">GPDI_D1-</text>
<text x="109.6" y="89.9">ECP5_A6</text>
<text x="166.5" y="89.9">ECP5_D6</text>
<text x="166.5" y="87.3">GPDI_CK+</text>
<text x="166.5" y="84.8">GPDI_D1+</text>
<text x="223.7" y="87.3">SC_USB0_VBUS</text>
<text x="225.8" y="89.9">SC_USB0_D-</text>
<text x="285.3" y="85.9">B</text>
<text x="108.3" y="92.4">GPDI_CK-</text>
<text x="166.5" y="94.9">ECP5_T10_TCK</text>
<text x="166.5" y="92.4">ECP5_B7</text>
<text x="225.8" y="92.4">SC_USB0_D+</text>
<text x="226.8" y="94.9">SC_USB0_ID</text>
<text x="103.5" y="97.5">ECP5_M10_TDO</text>
<text x="103.9" y="100">ECP5_T11_TMS</text>
<text x="166.5" y="97.5">ECP5_R11_TDI</text>
<text x="228.8" y="98.7">ECP5_D6</text>
<text x="108.2" y="107.6">ECP5_D13</text>
<text x="108.2" y="105.1">ECP5_C13</text>
<text x="166.5" y="107.6">GPDI_D0+</text>
<text x="166.5" y="105.1">ECP5_A4</text>
<text x="166.5" y="102.6">ECP5_B4</text>
<text x="228.8" y="106.4">ECP5_B7</text>
<text x="108.2" y="112.7">ECP5_B11</text>
<text x="108.2" y="110.2">ECP5_C11</text>
<text x="166.5" y="112.7">GPDI_D2-</text>
<text x="166.5" y="110.2">GPDI_D0-</text>
<text x="109.4" y="115.3">ECP5_D9</text>
<text x="166.5" y="115.3">GPDI_D2+</text>
<text x="223.3" y="117.8">ECP5_T11_TMS</text>
<text x="223.4" y="115.3">ECP5_T10_TCK</text>
<text x="32.2" y="124.1">ECP5_A10</text>
<text x="57.3" y="124.1">ECP5_B10</text>
<text x="107.4" y="122.9">SC_USB0_ID</text>
<text x="166.5" y="120.3">ECP5_C7</text>
<text x="166.5" y="125.4">ECP5_D8</text>
<text x="166.5" y="122.9">ECP5_D7</text>
<text x="222.9" y="120.3">ECP5_M10_TDO</text>
<text x="223.8" y="122.9">ECP5_R11_TDI</text>
<text x="32" y="126.7">ECP5_B15</text>
<text x="32" y="129.2">ECP5_C15</text>
<text x="32" y="131.8">ECP5_C16</text>
<text x="57.3" y="126.7">ECP5_A15</text>
<text x="57.3" y="129.2">ECP5_B16</text>
<text x="57.3" y="131.8">ECP5_D16</text>
<text x="109.4" y="128">ECP5_B8</text>
<text x="109.6" y="130.5">ECP5_A7</text>
<text x="166.5" y="128">ECP5_C9</text>
<text x="166.5" y="130.5">ECP5_C10</text>
<text x="228.8" y="126.7">ECP5_B4</text>
<text x="229" y="129.2">ECP5_A4</text>
<text x="10.3" y="135.9">C</text>
<text x="166.5" y="135.6">ECP5_C16</text>
<text x="166.5" y="133">ECP5_D16</text>
<text x="285.3" y="135.9">C</text>
<text x="166.5" y="143.2">ECP5_A15</text>
<text x="166.5" y="138.1">ECP5_B16</text>
<text x="166.5" y="140.7">ECP5_C15</text>
<text x="227.6" y="140.7">ECP5_D13</text>
<text x="227.6" y="143.2">ECP5_C13</text>
<text x="166.5" y="148.3">ECP5_D5</text>
<text x="166.5" y="145.7">ECP5_B15</text>
<text x="228.8" y="147">ECP5_D8</text>
<text x="228.8" y="149.5">ECP5_C9</text>
<text x="32.2" y="154.6">ECP5_A13</text>
<text x="33.4" y="152.1">ECP5_A9</text>
<text x="57.3" y="154.6">ECP5_B13</text>
<text x="57.3" y="152.1">ECP5_B9</text>
<text x="227.6" y="152.1">ECP5_B11</text>
<text x="228.8" y="154.6">ECP5_D9</text>
<text x="32" y="159.7">ECP5_C14</text>
<text x="32" y="157.2">ECP5_B14</text>
<text x="57.3" y="159.7">ECP5_D14</text>
<text x="57.3" y="157.2">ECP5_A14</text>
<text x="227.6" y="157.2">ECP5_C10</text>
<text x="227.6" y="161">ECP5_C11</text>
<text x="10.3" y="185.9">D</text>
<text x="285.3" y="185.9">D</text>
<text x="35" y="199.9">1</text>
<text x="85" y="199.9">2</text>
<text x="135" y="199.9">3</text>
<text x="185" y="199.9">4</text>
<text x="235" y="199.9">5</text>
<text x="285" y="199.9">6</text>
</g>
<g font-size="1.8" fill="#006464">
<text x="238.8" y="14.5">gpdi</text>
<text x="240.2" y="18.6">GPDI_D2+</text>
<text x="240.2" y="21.2">GPDI_D2-</text>
<text x="32.8" y="28.1">power</text>
<text x="240.2" y="27.5">GPDI_D1-</text>
<text x="240.2" y="25">GPDI_D1+</text>
<text x="240.2" y="31.3">GPDI_D0+</text>
<text x="240.2" y="33.9">GPDI_D0-</text>
<text x="240.2" y="37.7">GPDI_CK+</text>
<text x="240.2" y="40.2">GPDI_CK-</text>
<text x="240.2" y="46.6">GPDI_SDA_3V3</text>
<text x="240.2" y="44">GPDI_SCL_3V3</text>
<text x="117.1" y="49.8">+3V3</text>
<text x="240.2" y="52.9">GPDI_UTIL</text>
<text x="240.2" y="50.4">GPDI_CEC</text>
<text x="122.4" y="59.3">~{BOOT}</text>
<text x="122.4" y="54.2">3.3V</text>
<text x="122.4" y="56.7">~{RESET}</text>
<text x="141.2" y="59.3">SPI_SDI1/SDIO_DATA0</text>
<text x="142.1" y="56.7">SPI_SDO1/SDIO_CMD</text>
<text x="142.6" y="54.2">SPI_SCK1/SDIO_CLK</text>
<text x="224.7" y="58">+3V3</text>
<text x="240.2" y="55.5">GPDI_HPD</text>
<text x="33" y="61.5">encoder</text>
<text x="34.5" y="64.4">ENC1_A</text>
<text x="122.4" y="64.4">3.3V_EN</text>
<text x="150.8" y="61.8">SDIO_DATA1</text>
<text x="150.8" y="64.4">SDIO_DATA2</text>
<text x="225.9" y="63.3">R1</text>
<text x="230.7" y="64.1" transform="rotate(-90 230.7 64.1)">4K7</text>
<text x="235.8" y="65.7" transform="rotate(-90 235.8 65.7)">R2</text>
<text x="238.8" y="62.8">led_driver</text>
<text x="34.5" y="70.7">ENC1_S</text>
<text x="34.5" y="66.9">ENC1_B</text>
<text x="122.4" y="66.9">RTC_3V</text>
<text x="122.4" y="72">USB_VIN</text>
<text x="141.8" y="66.9">SPI_~{CS1}/SDIO_DATA3</text>
<text x="154" y="72">SPI_SCK</text>
<text x="233.3" y="66.6" transform="rotate(-90 233.3 66.6)">4K7</text>
<text x="240.2" y="66.9">I2C_SCL</text>
<text x="240.2" y="72">~{OE}</text>
<text x="240.2" y="69.4">I2C_SDA</text>
<text x="122.4" y="77.1">USB_D+</text>
<text x="122.4" y="74.5">USB_D-</text>
<text x="154" y="74.5">SPI_SDO</text>
<text x="154.7" y="77.1">SPI_SDI</text>
<text x="238.8" y="77.4">usbc</text>
<text x="33" y="78">midi</text>
<text x="34.5" y="82.1">MIDI_RX</text>
<text x="122.4" y="82.1">USBHOST_D-</text>
<text x="155.3" y="79.6">SPI_~{CS}</text>
<text x="240.2" y="80.9">USB_SCL</text>
<text x="240.2" y="83.4">USB_SDA</text>
<text x="122.4" y="84.7">USBHOST_D+</text>
<text x="122.4" y="89.8">CAN-TX</text>
<text x="156.5" y="89.8">PWM0</text>
<text x="159.6" y="84.7">A0</text>
<text x="159.6" y="87.2">A1</text>
<text x="240.2" y="89.8">USB_DM</text>
<text x="240.2" y="87.2">USB_VBUS</text>
<text x="122.4" y="92.3">CAN-RX</text>
<text x="156.5" y="92.3">PWM1</text>
<text x="159.4" y="94.8">D0</text>
<text x="240.2" y="94.8">USB_ID</text>
<text x="240.2" y="92.3">USB_DP</text>
<text x="122.4" y="99.9">SWDCK</text>
<text x="122.4" y="97.4">SWDIO</text>
<text x="149.1" y="97.4">D1/CAM_TRIG</text>
<text x="240.2" y="98.7">~{USB_VBUS_EN}</text>
<text x="240.2" y="101.2">~{USB_VBUS_FLG}</text>
<text x="122.4" y="107.5">AUD_OUT/CAM_MCLK</text>
<text x="122.4" y="105">AUD_MCLK</text>
<text x="157.2" y="107.5">RTS1</text>
<text x="158.2" y="105">RX1</text>
<text x="158.5" y="102.5">TX1</text>
<text x="240.2" y="103.7">~{USB_DIR}</text>
<text x="240.2" y="106.3">~{USB_INT}</text>
<text x="122.4" y="112.6">AUD_LRCLK</text>
<text x="122.4" y="110.1">AUD_IN/CAM_PCLK</text>
<text x="157.2" y="110.1">CTS1</text>
<text x="158.5" y="112.6">TX2</text>
<text x="48.3" y="117.7">J2</text>
<text x="122.4" y="115.2">AUD_BCLK</text>
<text x="158.2" y="115.2">RX2</text>
<text x="240.2" y="115.2">JTAG_TCK</text>
<text x="240.2" y="117.7">JTAG_TMS</text>
<text x="37.7" y="120.2">Conn_02x06_Top_Bottom</text>
<text x="122.4" y="122.8">I2C_SDA</text>
<text x="122.4" y="120.2">I2C_SCL</text>
<text x="122.4" y="125.3">I2C_~{INT}</text>
<text x="153" y="120.2">G0/BUS0</text>
<text x="153" y="122.8">G1/BUS1</text>
<text x="153" y="125.3">G2/BUS2</text>
<text x="240.2" y="120.2">JTAG_TDO</text>
<text x="240.2" y="122.8">JTAG_TDI</text>
<text x="122.4" y="130.4">I2C_SDA1</text>
<text x="122.4" y="127.9">I2C_SCL1</text>
<text x="153" y="127.9">G3/BUS3</text>
<text x="153" y="130.4">G4/BUS4</text>
<text x="240.2" y="126.6">UART0_RX</text>
<text x="240.2" y="129.1">UART0_TX</text>
<text x="34.1" y="136.8">+3V3</text>
<text x="35.3" y="134.2">GND</text>
<text x="59.7" y="134.2">GND</text>
<text x="59.7" y="136.8">+3V3</text>
<text x="122.4" y="135.5">BATT_VIN/3</text>
<text x="153" y="135.5">G6/BUS6</text>
<text x="153" y="132.9">G5/BUS5</text>
<text x="238.8" y="136.4">pmod_audio</text>
<text x="138.3" y="143.1">G9/ADC_D-/CAM_HSYNC</text>
<text x="153" y="138">G7/BUS7</text>
<text x="159.4" y="140.6">G8</text>
<text x="240.2" y="140.6">SDA</text>
<text x="240.2" y="143.1">SCL</text>
<text x="257.4" y="143.1">PMOD_GNDD</text>
<text x="259" y="140.6">PMOD_3V3</text>
<text x="274.3" y="140.6">+3V3</text>
<text x="274.3" y="143.1">GND</text>
<text x="37.7" y="148.2">Conn_02x06_Top_Bottom</text>
<text x="48.3" y="145.6">J3</text>
<text x="113.3" y="146.4">GND</text>
<text x="122.4" y="148.2">GND</text>
<text x="137.3" y="145.6">G10/ADC_D+/CAM_VSYNC</text>
<text x="158.2" y="148.2">G11</text>
<text x="240.2" y="146.9">SDIN1</text>
<text x="240.2" y="149.5">SDOUT1</text>
<text x="257.6" y="149.5">PMOD_GNDA</text>
<text x="257.8" y="146.9">PMOD_P12V</text>
<text x="273.3" y="146.9">+12V</text>
<text x="274.3" y="149.5">GND</text>
<text x="240.2" y="152">MCLK</text>
<text x="240.2" y="154.5">BICK</text>
<text x="257.7" y="152">PMOD_N12V</text>
<text x="273.3" y="152">-12V</text>
<text x="240.2" y="160.9">PDN</text>
<text x="240.2" y="157.1">LRCK</text>
<text x="34.1" y="164.7">+3V3</text>
<text x="35.3" y="162.2">GND</text>
<text x="59.7" y="162.2">GND</text>
<text x="59.7" y="164.7">+3V3</text>
<text x="210.1" y="183.7">GND</text>
</g>
<g font-size="1.8" fill="#0000c2">
<text x="192.9" y="29.8">differential</text>
<text x="193.5" y="27.8">CK/D0/D1/D2</text>
<text x="204.5" y="29.8">pins</text>
<text x="208.6" y="27.8">assigned</text>
<text x="209.6" y="29.8">on</text>
<text x="213.1" y="29.8">ECP5</text>
<text x="255.3" y="45">i2caddr:</text>
<text x="264.2" y="45">0x50</text>
<text x="255.3" y="68.6">i2caddr:</text>
<text x="264.2" y="68.6">0x05</text>
<text x="255.3" y="81.5">i2caddr:</text>
<text x="264.2" y="81.5">0x47</text>
<text x="103.1" y="84.7">B5</text>
<text x="178.5" y="87.2">C6</text>
<text x="178.5" y="84.7">C5</text>
<text x="103.1" y="92.3">B6</text>
<text x="178.8" y="107.4">A2</text>
<text x="36.5" y="112.9">Expansion</text>
<text x="47.2" y="112.9">(PMOD</text>
<text x="54.5" y="112.9">compatible)</text>
<text x="178.7" y="110">B3</text>
<text x="178.7" y="112.5">D4</text>
<text x="183.3" y="108">ECP5</text>
<text x="183.4" y="110.1">from</text>
<text x="189" y="110.1">pin</text>
<text x="189.4" y="108">balls</text>
<text x="193" y="110.1">3/5</text>
<text x="195.2" y="108">A2/B3</text>
<text x="198" y="110.1">on</text>
<text x="201.4" y="110.1">Rev1-&gt;Rev2</text>
<text x="202.5" y="108">moved</text>
<text x="209.7" y="108">here</text>
<text x="178.8" y="115">E4</text>
</g>
<g font-size="1.8" fill="#725600">
<text x="32.8" y="45.1">File:</text>
<text x="38" y="45.1">power.kicad_sch</text>
<text x="238.8" y="59.5">File:</text>
<text x="244" y="59.5">gpdi.kicad_sch</text>
<text x="33" y="74.1">File:</text>
<text x="38.2" y="74.1">encoder.kicad_sch</text>
<text x="238.8" y="75.3">File:</text>
<text x="244" y="75.3">led_driver.kicad_sch</text>
<text x="33" y="86.1">File:</text>
<text x="38.2" y="86.1">midi.kicad_sch</text>
<text x="238.8" y="111">rp2040_jtag</text>
<text x="238.8" y="109.8">File:</text>
<text x="244" y="109.8">usbc.kicad_sch</text>
<text x="238.8" y="133.1">File:</text>
<text x="244" y="133.1">rp2040_jtag.kicad_sch</text>
<text x="238.8" y="164.9">File:</text>
<text x="244" y="164.9">pmod_audio.kicad_sch</text>
</g>
<g font-size="1.8" fill="#a90000">
<text x="162.5" y="53.1">60</text>
<text x="119.3" y="58.2">11</text>
<text x="119.9" y="55.6">6</text>
<text x="162.5" y="55.6">62</text>
<text x="162.5" y="58.2">64</text>
<text x="119.3" y="65.8">72</text>
<text x="119.9" y="63.2">4</text>
<text x="162.5" y="60.7">66</text>
<text x="162.5" y="63.2">68</text>
<text x="162.5" y="65.8">70</text>
<text x="119.9" y="70.9">9</text>
<text x="162.5" y="70.9">57</text>
<text x="119.9" y="75.9">3</text>
<text x="119.9" y="73.4">5</text>
<text x="162.5" y="73.4">59</text>
<text x="162.5" y="75.9">61</text>
<text x="119.3" y="83.6">35</text>
<text x="119.3" y="81">37</text>
<text x="162.5" y="83.6">34</text>
<text x="162.5" y="78.5">55</text>
<text x="119.3" y="88.6">43</text>
<text x="162.5" y="88.6">32</text>
<text x="162.5" y="86.1">38</text>
<text x="119.3" y="91.2">41</text>
<text x="162.5" y="93.7">10</text>
<text x="162.5" y="91.2">47</text>
<text x="119.3" y="98.8">21</text>
<text x="119.3" y="96.3">23</text>
<text x="162.5" y="101.3">17</text>
<text x="162.5" y="96.3">18</text>
<text x="119.3" y="106.4">56</text>
<text x="119.3" y="103.9">58</text>
<text x="162.5" y="106.4">13</text>
<text x="162.5" y="103.9">19</text>
<text x="119.3" y="111.5">52</text>
<text x="119.3" y="109">54</text>
<text x="162.5" y="109">15</text>
<text x="162.5" y="111.5">22</text>
<text x="119.3" y="119.1">14</text>
<text x="119.3" y="114">50</text>
<text x="162.5" y="114">20</text>
<text x="162.5" y="119.1">40</text>
<text x="44.4" y="122.9">1</text>
<text x="44.4" y="125.5">2</text>
<text x="53.3" y="122.9">7</text>
<text x="53.3" y="125.5">8</text>
<text x="119.3" y="121.7">12</text>
<text x="119.3" y="124.2">16</text>
<text x="162.5" y="121.7">42</text>
<text x="162.5" y="124.2">44</text>
<text x="44.4" y="128">3</text>
<text x="44.4" y="130.6">4</text>
<text x="52.7" y="130.6">10</text>
<text x="53.3" y="128">9</text>
<text x="119.3" y="129.3">51</text>
<text x="119.3" y="126.7">53</text>
<text x="162.5" y="126.7">46</text>
<text x="162.5" y="129.3">48</text>
<text x="162.5" y="131.8">73</text>
<text x="44.4" y="133.1">5</text>
<text x="44.4" y="135.6">6</text>
<text x="52.7" y="133.1">11</text>
<text x="52.7" y="135.6">12</text>
<text x="119.3" y="134.4">49</text>
<text x="162.5" y="136.9">69</text>
<text x="162.5" y="134.4">71</text>
<text x="162.5" y="142">65</text>
<text x="162.5" y="139.4">67</text>
<text x="162.5" y="144.5">63</text>
<text x="163.1" y="147.1">8</text>
<text x="44.4" y="150.9">1</text>
<text x="44.4" y="153.4">2</text>
<text x="44.4" y="156">3</text>
<text x="53.3" y="150.9">7</text>
<text x="53.3" y="153.4">8</text>
<text x="53.3" y="156">9</text>
<text x="44.4" y="158.5">4</text>
<text x="44.4" y="161">5</text>
<text x="52.7" y="158.5">10</text>
<text x="52.7" y="161">11</text>
<text x="44.4" y="163.6">6</text>
<text x="52.7" y="163.6">12</text>
</g>
<g font-size="1.8" fill="#989898">
<text x="214.6" y="173.6">H3</text>
<text x="231.1" y="172.3">H1</text>
<text x="252.7" y="172.3">H2</text>
<text x="214.6" y="176.1">MountingHole</text>
<text x="231.1" y="174.9">MountingHole</text>
<text x="252.7" y="174.9">MountingHole</text>
</g>
</svg>
